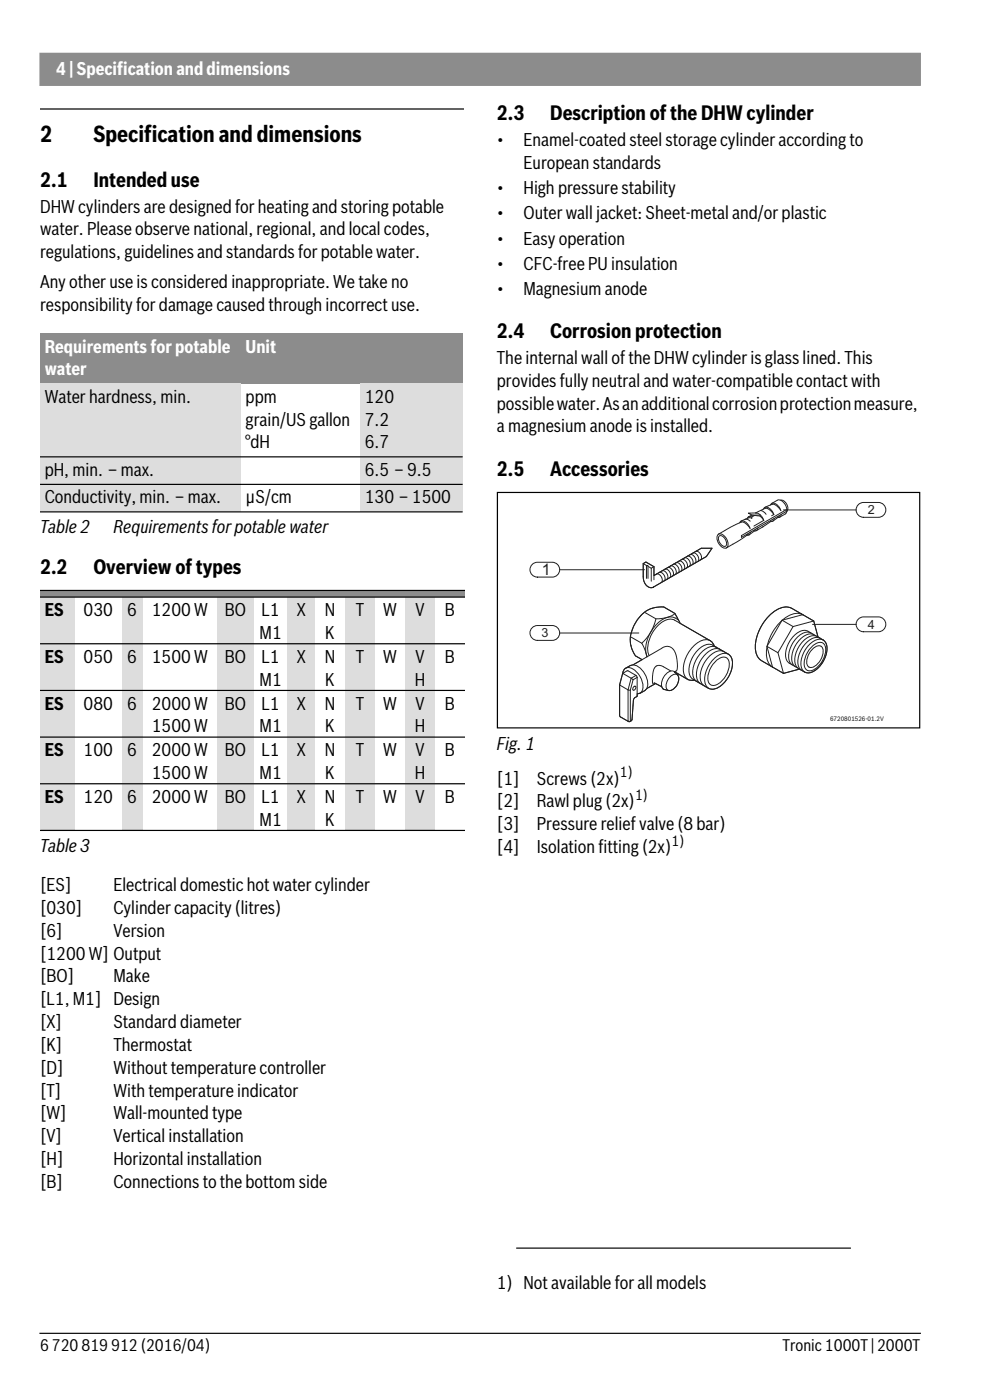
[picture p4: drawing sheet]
<svg xmlns="http://www.w3.org/2000/svg" width="148mm" height="210mm" viewBox="0 0 148 210" stroke-linecap="round" stroke-linejoin="round" font-family="sans-serif">
<path d="M6 16.3h63.6M6 200h132" fill="none" stroke="#000" stroke-width=".18"/>
<path d="M6 8h132v4.8h-132z" fill-rule="evenodd" fill="#8a8c8f" stroke="#8a8c8f" stroke-width=".18"/>
<g fill="#8a8c8f">
<path d="M6 50h30.1v7.6h-30.1z"/>
<path d="M36.1 50h17.9v7.6h-17.9z"/>
<path d="M54 50h15.4v7.6h-15.4z"/>
</g>
<g fill="#dcdddf">
<path d="M6 57.6h30.1v10.9h-30.1z"/>
<path d="M54 57.6h15.4v10.9h-15.4z"/>
<path d="M6 68.5h30.1v4.2h-30.1z"/>
<path d="M54 68.5h15.4v4.2h-15.4z"/>
<path d="M6 72.7h30.1v4.1h-30.1z"/>
<path d="M54 72.7h15.4v4.1h-15.4z"/>
</g>
<path d="M6 88.6h63.7v1h-63.7z" fill="#8a8c8f"/>
<g fill="#dcdddf">
<path d="M6 89.6h5.2v7h-5.2z"/>
<path d="M18.3 89.6h3.1v7h-3.1z"/>
<path d="M32.6 89.6h5.4v7h-5.4z"/>
<path d="M43.1 89.6h4.1v7h-4.1z"/>
<path d="M51.7 89.6h4.5v7h-4.5z"/>
<path d="M60.7 89.6h4.5v7h-4.5z"/>
<path d="M6 96.6h5.2v7h-5.2z"/>
<path d="M18.3 96.6h3.1v7h-3.1z"/>
<path d="M32.6 96.6h5.4v7h-5.4z"/>
<path d="M43.1 96.6h4.1v7h-4.1z"/>
<path d="M51.7 96.6h4.5v7h-4.5z"/>
<path d="M60.7 96.6h4.5v7h-4.5z"/>
<path d="M6 103.6h5.2v7h-5.2z"/>
<path d="M18.3 103.6h3.1v7h-3.1z"/>
<path d="M32.6 103.6h5.4v7h-5.4z"/>
<path d="M43.1 103.6h4.1v7h-4.1z"/>
<path d="M51.7 103.6h4.5v7h-4.5z"/>
<path d="M60.7 103.6h4.5v7h-4.5z"/>
<path d="M6 110.6h5.2v7h-5.2z"/>
<path d="M18.3 110.6h3.1v7h-3.1z"/>
<path d="M32.6 110.6h5.4v7h-5.4z"/>
<path d="M43.1 110.6h4.1v7h-4.1z"/>
<path d="M51.7 110.6h4.5v7h-4.5z"/>
<path d="M60.7 110.6h4.5v7h-4.5z"/>
<path d="M6 117.6h5.2v7h-5.2z"/>
<path d="M18.3 117.6h3.1v7h-3.1z"/>
<path d="M32.6 117.6h5.4v7h-5.4z"/>
<path d="M43.1 117.6h4.1v7h-4.1z"/>
<path d="M51.7 117.6h4.5v7h-4.5z"/>
<path d="M60.7 117.6h4.5v7h-4.5z"/>
</g>
<path d="M6 68.5h63.4zM6 72.7h63.4zM6 76.8h63.4zM6 88.6h63.7zM6 89.6h63.7zM6 96.6h63.7zM6 103.6h63.7zM6 110.6h63.7zM6 117.6h63.7zM6 124.6h63.7z" fill="#000" stroke="#000" stroke-width=".18"/>
<path d="M77.5 187.2h50" fill="none" stroke="#000" stroke-width=".18"/>
<g fill="none" stroke="#231f20" stroke-width=".15">
<path d="M92.9 102.7v4.6l.1 .2M93 107.5l1.2 .7M93.4 101l-.5 1.7 1.3 .8M93.4 101l1.2 .7M93.4 101l.7-.4 1.3 .7M93.4 101a.9 .9 0 0 1 .5-.8 .9 .9 0 0 1 1 .1 2.92 2.92 0 0 1 1.3 3.4l-.2 .3-.5 .1M94.2 103.5h.3M94.2 103.5v4.6l.1 .1h.2M94.5 103.5v4.7M94.6 101.7l.3 .3M94.6 101.7l-.4 1.8M94.9 102l-.4 1.5"/>
<path d="M95.1 102.9h.2l.1 .3-.2 .2-.2 .2-.1-.2v-.2zM95.4 101.3l.1 .3M95.4 101.3l-.8 .4M95.5 101.6l-.6 .4M95.5 101.6v2.8l-.5 .6-.2 2.9-.3 .3"/>
</g>
<path d="M96.2 92.2l.5-.4a3.9 3.9 0 0 1 2.9-.7l.6 .4a2.18 2.18 0 0 1 1.5 1.5 1.89 1.89 0 0 1 .8 1.6 5.2 5.2 0 0 1-3.5 4.9h-.6l-.4-.2-1 .1-1.7-1a3.8 3.8 0 0 1-.7-3.1v-.1a6.1 6.1 0 0 1 1.6-3z" fill-rule="evenodd" fill="#fff"/>
<g fill="none" stroke="#231f20" stroke-width=".15">
<path d="M94.6 95.5l1.6 1M96.2 92.2a4.1 4.1 0 0 1 3.4-1.2l1.6 1 .8 1.5 4.4 2.6a1.33 1.33 0 0 1 .7 .8l2 1.2a1.9 1.9 0 0 1 .6 2.3 4.2 4.2 0 0 1-2.7 3l-.9-.2-2-1.2-1-.1-2-1.1a1.54 1.54 0 0 1-.3 2.7l-.6 .1-.8-.2-.2-.4-.9-.5-1.2 .7a2.57 2.57 0 0 1-1.6 .9v.4a.7 .7 0 0 0-.5 .5l-.2 2.9a.41 .41 0 0 1-.5 .4l-1.3-.8-.1-.1v-4.6l.5-2.1 .3-.4 2.6-1.4a2.73 2.73 0 0 1-1.8-2.4 5.6 5.6 0 0 1 1.7-4.3zM96.2 96.5l.5 .9 .3 1.1M96.6 91.8l1.7 1a4.7 4.7 0 0 0 2.9-.8M98.3 92.8a7 7 0 0 1-2.1 3.7M99.2 97.3l-4.3 2.4M99.2 97.3l.2-.1a1.26 1.26 0 0 1 1.9 .8 4.1 4.1 0 0 1 .2 2.6l-.4 .2M101.2 93l5.2 3.1M101.2 93a2.06 2.06 0 0 0-2.5 .8 4.5 4.5 0 0 0-1.4 4.5M101.2 92l.8 1.5M101.2 92l-1.7-1a4.6 4.6 0 0 0-4.7 3.5l-.2 .6a3.9 3.9 0 0 0 .7 3.3l1 .5M101.2 92.7l.5 .3"/>
<path d="M101.2 92.7a2.25 2.25 0 0 0-2.4 .7 4.9 4.9 0 0 0-1.7 5.1M106.9 96.8l2.3 1.3M106.9 96.8a1.82 1.82 0 0 0-2.2 .6 4.2 4.2 0 0 0-1.3 3.8l.5 .7M107.1 98.8a2.02 2.02 0 0 1 2.1-.7 2.26 2.26 0 0 1 .3 2.8 3.9 3.9 0 0 1-2.4 2.5 1.31 1.31 0 0 1-1.4-1.8 4.7 4.7 0 0 1 1.4-2.8zM107.1 96.9a1.31 1.31 0 0 0-2-.8 4.9 4.9 0 0 0-2.5 5.1 1.25 1.25 0 0 0 1.5 .8M107.4 99.1a1.21 1.21 0 0 1 1.8-.2 3.1 3.1 0 0 1-1.1 3.4 1.21 1.21 0 0 1-1.8 .2 3.1 3.1 0 0 1 1.1-3.4zM107.4 97.1a1.82 1.82 0 0 0-2.1 .7 4.2 4.2 0 0 0-1.3 3.8l.5 .6M108 97.4a1.82 1.82 0 0 0-2.2 .7 4.2 4.2 0 0 0-1.3 3.8l.5 .6M108.6 97.8a1.82 1.82 0 0 0-2.2 .6 4.2 4.2 0 0 0-1.3 3.8l.5 .6M93.8 100.2a1.43 1.43 0 0 1 2.2 0 3 3 0 0 1 1 3.1l-.3 .3-.7 .4M98.1 102.4l1.1 .6M98.3 102.5l-1.3 .8"/>
<path d="M100.4 101.6a.83 .83 0 0 1 1.3-.2 1.81 1.81 0 0 1-1.3 2.2 .64 .64 0 0 1-.5-.9l.3-.7zM100.6 100.7l-1.1-.7a.98 .98 0 0 0-1.1-.1 .98 .98 0 0 0-.5 1l-.1 .8a.73 .73 0 0 0 .2 .9l.2-.1M101.1 100.8l.5 .5M101.2 100.8a.69 .69 0 0 0-1.1 .1 2.1 2.1 0 0 0-.8 2.2l.3 .3 .7 .2M101.2 100.8l1.9 1.1M103.9 101.9l2.4 1.3"/>
</g>
<path d="M79.7 94.3a2.32 2.32 0 0 1 2-.5h1.1a1.11 1.11 0 0 1 1.1 1.1 1.11 1.11 0 0 1-1.1 1.2h-2.2a1.11 1.11 0 0 1-1-.7 1.11 1.11 0 0 1 .1-1.1z" fill-rule="evenodd" fill="#fff"/>
<g fill="none" stroke="#231f20" stroke-width=".15">
<path d="M110.9 78.4l.2-.2a1.19 1.19 0 0 1 1.4 1.1 1.39 1.39 0 0 0-1.4-1l-1.4 .7-2 1.1M111.7 77.9h.2l.6 .3M112.2 77.5h.5M112.2 77.5l-.2 .2M112.5 79.8l-.2 .4-.3 .1M112.7 77.3l-.5 .2M112.7 77.6v.2l-.4-.1-1.2 .5M112.7 77.3l1.3 .1M113.1 77.3l-.4 .3M113.3 79.5l-1 .7M113.4 79.6l-.3 .1M113.5 76.9l-1.3 .1 .5 .3"/>
<path d="M113.7 79.2l-.3 .4M114 77.4l.5 .6-1.5 .9M114 77.3h-1.3M114 76.6l.5 .1 .4 .4M114.5 79l-1.1 .6M114.5 76.4l.2-.3a1.19 1.19 0 0 1 1.3 1.1M115.7 78.2l-1.4 .9M115.7 75.5l-.2 .3M115.7 75.5a1.35 1.35 0 0 1 1.4 1.1 1.37 1.37 0 0 0-1.4-.9l-1 .4M116 77.2a1.44 1.44 0 0 0-1.3-.9l-1.4 .6a1.51 1.51 0 0 1 1.2 1.2M116 77.2l-.3 .2M116.1 77.8l-.2 .4h-.3"/>
<path d="M116.6 75l-.9 .5M116.6 75a1.39 1.39 0 0 1 1.4 1.6l-.2 .5-.9 .5M116.8 77.4l-.9 .8M116.9 77.6h-.3M117.1 75a1.15 1.15 0 0 1 .9 1.7l-6.8 3.9v-.3l6.8-3.9M117.2 77.2l-.3 .4M79.7 94.3a2.32 2.32 0 0 1 2-.5h1.1a1.11 1.11 0 0 1 1.1 1.1 1.11 1.11 0 0 1-1.1 1.2h-2.2a1.11 1.11 0 0 1-1-.7 1.11 1.11 0 0 1 .1-1.1zM83.9 95h11.9M96.4 84.5l.5 .3M96.4 84.5v2a1.43 1.43 0 0 0 1.4 1.7l.2-.1M96.4 84.5l.5-.2 1.2 .7M96.4 84.5l.5-.2 1.2 .7v1.3l7.1-4.1h1.6l-.9 1.3-8 4.6a.93 .93 0 0 1-1.2-.6l-.2-.6z"/>
<path d="M96.9 84.8v2M96.9 84.8h.3v2M97.2 85l.5 .2M97.7 85.2v2M98.1 85l-.4 .2M98.1 85v2M98.1 86.3l7.1-4.1h1.6l-.9 1.3-7.9 4.6M98.4 86.1a.82 .82 0 0 1 .8 1.3M98.9 85.9a.82 .82 0 0 1 .7 1.2M99.3 85.6a.84 .84 0 0 1 .7 1.3M99.7 85.4a.82 .82 0 0 1 .7 1.2M100.1 85.1a.82 .82 0 0 1 .8 1.3"/>
<path d="M100.5 84.9a.82 .82 0 0 1 .8 1.3M101 84.7a.82 .82 0 0 1 .7 1.2M101.4 84.4a.82 .82 0 0 1 .7 1.3M101.8 84.2a.82 .82 0 0 1 .7 1.2M102.2 83.9a.84 .84 0 0 1 .7 1.3M102.6 83.7a.82 .82 0 0 1 .8 1.2M103.1 83.4a.84 .84 0 0 1 .7 1.3M103.5 83.2a.82 .82 0 0 1 .7 1.3M103.9 83a.82 .82 0 0 1 .7 1.2M104.3 82.7a.82 .82 0 0 1 .7 1.3M107.7 80.1h.1a1.35 1.35 0 0 1 1.1 2.1 1.35 1.35 0 0 1-1.2-2.1zM107.9 80.4a1.07 1.07 0 0 1 .9 1.5 1.07 1.07 0 0 1-.9-1.5z"/>
<path d="M112.2 80.1l-1.3 .9-2 1.2"/>
</g>
<path d="M79.7 84.8a2.32 2.32 0 0 1 2-.5h1.1a1.11 1.11 0 0 1 1.1 1.2 1.11 1.11 0 0 1-1.1 1.1h-2.2a1.11 1.11 0 0 1-1-.6 1.11 1.11 0 0 1 .1-1.2z" fill-rule="evenodd" fill="#fff"/>
<path d="M79.7 84.8a2.32 2.32 0 0 1 2-.5h1.1a1.11 1.11 0 0 1 1.1 1.2 1.11 1.11 0 0 1-1.1 1.1h-2.2a1.11 1.11 0 0 1-1-.6 1.11 1.11 0 0 1 .1-1.2zM83.9 85.5h12.7" fill="none" stroke="#231f20" stroke-width=".15"/>
<path d="M128.6 75.8a2.32 2.32 0 0 1 2-.4h1.1a1.11 1.11 0 0 1 1.1 1.1 1.11 1.11 0 0 1-1.1 1.1h-2.2a1.11 1.11 0 0 1-1-.6 1.11 1.11 0 0 1 .1-1.2z" fill-rule="evenodd" fill="#fff"/>
<g fill="none" stroke="#231f20" stroke-width=".15">
<path d="M117.5 76.5h10.9M128.6 75.8a2.32 2.32 0 0 1 2-.4h1.1a1.11 1.11 0 0 1 1.1 1.1 1.11 1.11 0 0 1-1.1 1.1h-2.2a1.11 1.11 0 0 1-1-.6 1.11 1.11 0 0 1 .1-1.2zM114.2 99.1l3.3 1.9M115 97l1.7 .9M115.1 92.6a3.7 3.7 0 0 1 3.2-1.5l3.7 2.1 .7 2.4 .3 .1a1.82 1.82 0 0 1 .8 2.6 3.7 3.7 0 0 1-2.6 2.6l-.5-.1-.8-.4-2.4 .6-3.3-1.9a2.79 2.79 0 0 1-.8-3.1 7.5 7.5 0 0 1 1.7-3.4zM117.3 93l1.6 1M118.7 91.3l3.3 1.9M118.8 91.3h-.1a2.52 2.52 0 0 0-2.9 .6 6.8 6.8 0 0 0-2.5 5.8l.5 1 .4 .4M120.4 92.2l-3.1 .8-2.3 4 .8 3.1M120.4 92.2a2.53 2.53 0 0 0-2.9 .7 6.8 6.8 0 0 0-2.5 5.7l.4 1.1 .4 .3M121.6 94.9a1.71 1.71 0 0 0-1.9 .5 4 4 0 0 0-1.4 3.6l.2 .4 .3 .3M121.7 97.5a1.27 1.27 0 0 1 1.4-.6 .92 .92 0 0 1 .3 1.1 2.55 2.55 0 0 1-1.8 2.1h-.3a.92 .92 0 0 1-.3-1.1l.3-1z"/>
<path d="M121.8 96.9a1.22 1.22 0 0 1 1.8-.2 3.1 3.1 0 0 1-1 3.4 1.22 1.22 0 0 1-1.8 .2 3.1 3.1 0 0 1 1-3.4zM122 93.2l.7 2.4M122 93.2l-3.1 .8-2.2 3.9 .8 3.1M122.1 95.2a1.71 1.71 0 0 0-1.9 .5 4 4 0 0 0-1.4 3.6l.2 .4 .3 .3M122.5 95.5a1.71 1.71 0 0 0-1.9 .5 4 4 0 0 0-1.4 3.5l.2 .5 .3 .3M123 95.7a1.71 1.71 0 0 0-1.9 .5 4 4 0 0 0-1.4 3.6l.2 .4 .3 .3M123.4 96a1.71 1.71 0 0 0-1.8 .5 4 4 0 0 0-1.4 3.6l.1 .4 .4 .3M123.4 96l-2.3-1.3a1.71 1.71 0 0 0-1.8 .5 4 4 0 0 0-1.4 3.6l.1 .4 .4 .3 2.3 1.3M123.4 96a1.71 1.71 0 0 1 .6 1.9 4 4 0 0 1-2.4 3h-.5l-.4-.1M119.9 100.4l-2.4 .6"/>
</g>
<path d="M128.6 93a2.32 2.32 0 0 1 2-.5h1.1a1.11 1.11 0 0 1 1.1 1.2 1.11 1.11 0 0 1-1.1 1.1h-2.2a1.11 1.11 0 0 1-1-.6 1.11 1.11 0 0 1 .1-1.2z" fill-rule="evenodd" fill="#fff"/>
<path d="M121.8 93.7h6.6M128.6 93a2.32 2.32 0 0 1 2-.5h1.1a1.11 1.11 0 0 1 1.1 1.2 1.11 1.11 0 0 1-1.1 1.1h-2.2a1.11 1.11 0 0 1-1-.6 1.11 1.11 0 0 1 .1-1.2z" fill="none" stroke="#231f20" stroke-width=".15"/>
<path d="M74.6 73.9h63.3v35.3h-63.3z" fill="none" stroke="#000" stroke-width=".18"/>
<g font-size="3.4">
<text x="6" y="21.3">2</text>
<text x="14" y="21.3">Specification and dimensions</text>
</g>
<g font-size="3.1">
<text x="74.5" y="18">2.3</text>
<text x="82.5" y="18">Description of the DHW cylinder</text>
<text x="6" y="28">2.1</text>
<text x="14" y="28">Intended use</text>
<text x="74.5" y="50.7">2.4</text>
<text x="82.5" y="50.7">Corrosion protection</text>
<text x="74.5" y="71.3">2.5</text>
<text x="82.5" y="71.3">Accessories</text>
<text x="6" y="86.1">2.2</text>
<text x="14" y="86.1">Overview of types</text>
</g>
<g font-size="2.7" fill="#fff">
<text x="8.4" y="11.2">4 | Specification and dimensions</text>
<text x="6.7" y="52.9">Requirements for potable</text>
<text x="36.8" y="52.9">Unit</text>
<text x="6.7" y="56.3">water</text>
</g>
<g font-size="2.7">
<text x="74.5" y="21.9">•</text>
<text x="78.5" y="21.9">Enamel-coated steel storage cylinder according to</text>
<text x="74.5" y="29.1">•</text>
<text x="78.5" y="25.4">European standards</text>
<text x="78.5" y="29.1">High pressure stability</text>
<text x="6" y="31.9">DHW cylinders are designed for heating and storing potable</text>
<text x="6" y="35.3">water. Please observe national, regional, and local codes,</text>
<text x="74.5" y="32.9">•</text>
<text x="78.5" y="32.9">Outer wall jacket: Sheet-metal and/or plastic</text>
<text x="6" y="38.7">regulations, guidelines and standards for potable water.</text>
<text x="74.5" y="36.7">•</text>
<text x="74.5" y="40.5">•</text>
<text x="78.5" y="36.7">Easy operation</text>
<text x="78.5" y="40.5">CFC-free PU insulation</text>
<text x="6" y="43.2">Any other use is considered inappropriate. We take no</text>
<text x="6" y="46.6">responsibility for damage caused through incorrect use.</text>
<text x="74.5" y="44.2">•</text>
<text x="78.5" y="44.2">Magnesium anode</text>
<text x="74.5" y="54.6">The internal wall of the DHW cylinder is glass lined. This</text>
<text x="74.5" y="58">provides fully neutral and water-compatible contact with</text>
<text x="6.7" y="60.4">Water hardness, min.</text>
<text x="36.8" y="60.4">ppm</text>
<text x="36.8" y="63.8">grain/US gallon</text>
<text x="54.7" y="60.4">120</text>
<text x="54.7" y="63.8">7.2</text>
<text x="74.5" y="61.4">possible water. As an additional corrosion protection measure,</text>
<text x="74.5" y="64.9">a magnesium anode is installed.</text>
<text x="6.7" y="71.4">pH, min. – max.</text>
<text x="36.8" y="67.3">°dH</text>
<text x="54.7" y="67.3">6.7</text>
<text x="54.7" y="71.4">6.5 – 9.5</text>
<text x="6.7" y="75.5">Conductivity, min. – max.</text>
<text x="36.8" y="75.5">μS/cm</text>
<text x="54.7" y="75.5">130 – 1500</text>
<text x="6" y="80">Table 2</text>
<text x="17" y="80">Requirements for potable water</text>
<text x="6.7" y="92.4">ES</text>
<text x="12.5" y="92.4">030</text>
<text x="19.1" y="92.4">6</text>
<text x="22.8" y="92.4">1200 W</text>
<text x="33.7" y="92.4">BO</text>
<text x="38.9" y="95.9">M1</text>
<text x="39.2" y="92.4">L1</text>
<text x="44.5" y="92.4">X</text>
<text x="48.7" y="92.4">N</text>
<text x="48.8" y="95.9">K</text>
<text x="53.4" y="92.4">T</text>
<text x="57.5" y="92.4">W</text>
<text x="62.3" y="92.4">V</text>
<text x="66.7" y="92.4">B</text>
<text x="6.7" y="99.4">ES</text>
<text x="12.5" y="99.4">050</text>
<text x="19.1" y="99.4">6</text>
<text x="22.8" y="99.4">1500 W</text>
<text x="33.7" y="99.4">BO</text>
<text x="39.2" y="99.4">L1</text>
<text x="44.5" y="99.4">X</text>
<text x="48.7" y="99.4">N</text>
<text x="53.4" y="99.4">T</text>
<text x="57.5" y="99.4">W</text>
<text x="62.3" y="99.4">V</text>
<text x="66.7" y="99.4">B</text>
<text x="6.7" y="106.4">ES</text>
<text x="12.5" y="106.4">080</text>
<text x="19.1" y="106.4">6</text>
<text x="22.8" y="106.4">2000 W</text>
<text x="33.7" y="106.4">BO</text>
<text x="38.9" y="102.9">M1</text>
<text x="39.2" y="106.4">L1</text>
<text x="44.5" y="106.4">X</text>
<text x="48.7" y="106.4">N</text>
<text x="48.8" y="102.9">K</text>
<text x="53.4" y="106.4">T</text>
<text x="57.5" y="106.4">W</text>
<text x="62.2" y="102.9">H</text>
<text x="62.3" y="106.4">V</text>
<text x="66.7" y="106.4">B</text>
<text x="6.7" y="113.4">ES</text>
<text x="12.5" y="113.4">100</text>
<text x="19.1" y="113.4">6</text>
<text x="22.8" y="109.9">1500 W</text>
<text x="22.8" y="113.4">2000 W</text>
<text x="33.7" y="113.4">BO</text>
<text x="38.9" y="109.9">M1</text>
<text x="39.2" y="113.4">L1</text>
<text x="44.5" y="113.4">X</text>
<text x="48.7" y="113.4">N</text>
<text x="48.8" y="109.9">K</text>
<text x="53.4" y="113.4">T</text>
<text x="57.5" y="113.4">W</text>
<text x="62.2" y="109.9">H</text>
<text x="62.3" y="113.4">V</text>
<text x="66.7" y="113.4">B</text>
<text x="74.5" y="112.5">Fig. 1</text>
<text x="22.8" y="116.9">1500 W</text>
<text x="38.9" y="116.9">M1</text>
<text x="48.8" y="116.9">K</text>
<text x="62.2" y="116.9">H</text>
<text x="74.5" y="117.7">[1]</text>
<text x="80.5" y="117.7">Screws (2x)</text>
<text x="6.7" y="120.4">ES</text>
<text x="12.5" y="120.4">120</text>
<text x="19.1" y="120.4">6</text>
<text x="22.8" y="120.4">2000 W</text>
<text x="33.7" y="120.4">BO</text>
<text x="38.9" y="123.9">M1</text>
<text x="39.2" y="120.4">L1</text>
<text x="44.5" y="120.4">X</text>
<text x="48.7" y="120.4">N</text>
<text x="48.8" y="123.9">K</text>
<text x="53.4" y="120.4">T</text>
<text x="57.5" y="120.4">W</text>
<text x="62.3" y="120.4">V</text>
<text x="66.7" y="120.4">B</text>
<text x="74.5" y="121.1">[2]</text>
<text x="74.5" y="124.5">[3]</text>
<text x="80.5" y="121.1">Rawl plug (2x)</text>
<text x="80.5" y="124.5">Pressure relief valve (8 bar)</text>
<text x="6" y="127.8">Table 3</text>
<text x="74.5" y="127.9">[4]</text>
<text x="80.5" y="127.9">Isolation fitting (2x)</text>
<text x="6" y="133.7">[ES]</text>
<text x="6" y="137.1">[030]</text>
<text x="17" y="133.7">Electrical domestic hot water cylinder</text>
<text x="17" y="137.1">Cylinder capacity (litres)</text>
<text x="6" y="140.5">[6]</text>
<text x="6" y="143.9">[1200 W] Output</text>
<text x="17" y="140.5">Version</text>
<text x="6" y="147.4">[BO]</text>
<text x="17" y="147.4">Make</text>
<text x="6" y="150.8">[L1, M1] Design</text>
<text x="6" y="154.2">[X]</text>
<text x="17" y="154.2">Standard diameter</text>
<text x="6" y="157.6">[K]</text>
<text x="6" y="161.1">[D]</text>
<text x="17" y="157.6">Thermostat</text>
<text x="17" y="161.1">Without temperature controller</text>
<text x="6" y="164.5">[T]</text>
<text x="6" y="167.9">[W]</text>
<text x="17" y="164.5">With temperature indicator</text>
<text x="17" y="167.9">Wall-mounted type</text>
<text x="6" y="171.3">[V]</text>
<text x="17" y="171.3">Vertical installation</text>
<text x="6" y="174.7">[H]</text>
<text x="6" y="178.2">[B]</text>
<text x="17" y="174.7">Horizontal installation</text>
<text x="17" y="178.2">Connections to the bottom side</text>
<text x="74.5" y="193.3">1) Not available for all models</text>
</g>
<g font-size="2.5">
<text x="6" y="202.6">6 720 819 912 (2016/04)</text>
<text x="117.4" y="202.6">Tronic 1000T | 2000T</text>
</g>
<text font-size="2.4" fill="#231f20" x="81.3" y="86.3">1</text>
<g font-size="2.2">
<text x="93" y="116.6">1)</text>
<text x="95.2" y="120">1)</text>
<text x="100.7" y="126.9">1)</text>
</g>
<g font-size="1.9" fill="#231f20">
<text x="130.1" y="77.2">2</text>
<text x="81.2" y="95.6">3</text>
<text x="130.1" y="94.3">4</text>
</g>
<text font-size="1" fill="#231f20" x="124.5" y="108.1">6720801526-01.2V</text>
</svg>
